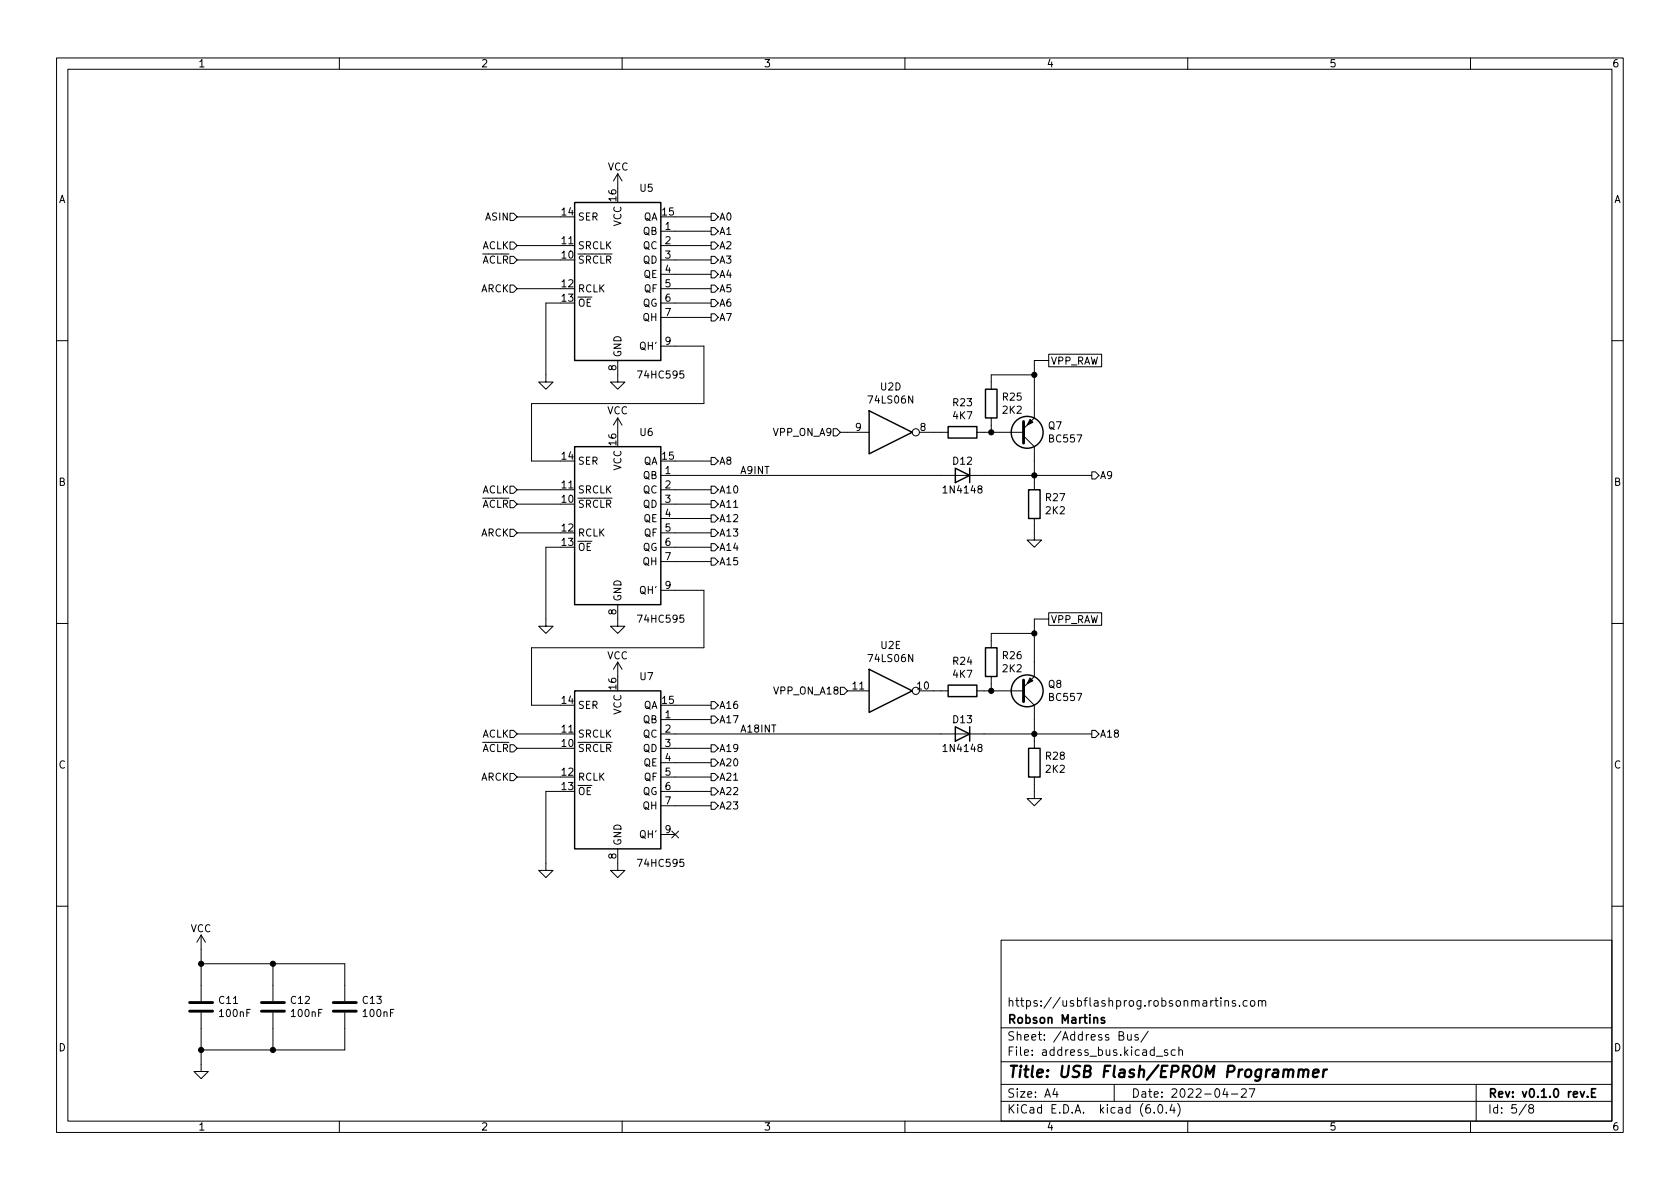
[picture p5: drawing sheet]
<svg xmlns="http://www.w3.org/2000/svg" width="297mm" height="210mm" viewBox="0 0 297 210" stroke-linecap="round" stroke-linejoin="round" font-family="sans-serif">
<g fill="none" stroke="#000" stroke-width=".18">
<path d="M10 10.2h277v190.1h-277zM12 12.2h273v186.1h-273zM60 10.2v2M110 10.2v2M160 10.2v2M210 10.2v2M260 10.2v2M90.2 37.7h.6l.6 .6-.6 .7h-.6zM91.4 38.3h7.7M109.2 30.7l-.7 1.3M109.2 30.7v2.6M109.2 30.7l.8 1.3"/>
<path d="M119.4 38.3h6.3M125.7 37.7h.7l.6 .6-.6 .7h-.7zM90.2 42.8h.6l.6 .6-.6 .7h-.6zM90.2 45.3h.6l.6 .7-.6 .6h-.6zM90.2 50.4h.6l.6 .6-.6 .7h-.6zM91.4 43.4h10.2M91.4 46h7.7M91.4 51h7.7M99.1 53.6h-2.6v14h1.3l-1.3 1.2-1.3-1.2h1.3M116.8 40.9h8.9M116.8 43.4h8.9M116.8 46h8.9"/>
<path d="M116.8 48.5h8.9M116.8 51h8.9M116.8 53.6h8.9M116.8 56.1h8.9M125.7 47.9h.7l.6 .6-.6 .6h-.7zM125.7 45.3h.7l.6 .7-.6 .6h-.7zM125.7 42.8h.7l.6 .6-.6 .7h-.7zM125.7 40.3h.7l.6 .6-.6 .6h-.7zM125.7 53h.7l.6 .6-.6 .6h-.7zM125.7 55.5h.7l.6 .6-.6 .7h-.7zM125.7 50.4h.7l.6 .6-.6 .7h-.7zM10 60.2h2"/>
<path d="M109.2 63.7v3.9h1.3l-1.3 1.2-1.3-1.2h1.3M109.2 73.9v2.5M109.2 73.9l-.7 1.3M109.2 73.9l.8 1.3M116.8 61.2h7.7v10.2h-30.5v10.1h5.1M147.3 75.8h.7l.6 .6-.6 .7h-.7zM148.6 76.4h5.1M162.6 76.4h5M172.7 76.4h8.3M175.3 73.9v2.5M181 77.1l1.9 1.9v7.6M182.9 66.3h-7.6v2.5"/>
<path d="M185.4 63.7h-2.5v10.2l-1.9 1.9M185.4 62.6h9.4v2.3h-9.4zM285 60.2h2M90.2 88.5h.6l.6 .6-.6 .7h-.6zM90.2 86h.6l.6 .6-.6 .6h-.6zM90.2 93.6h.6l.6 .6-.6 .7h-.6zM91.4 86.6h10.2M91.4 89.1h7.7M91.4 94.2h7.7M99.1 96.8h-2.6v13.9h1.3l-1.3 1.3-1.3-1.3h1.3M116.8 84.1h76.2M116.8 86.6h8.9"/>
<path d="M116.8 89.1h8.9M116.8 91.7h8.9M116.8 94.2h8.9M116.8 96.8h8.9M116.8 99.3h8.9M119.4 81.5h6.3M125.7 91.1h.7l.6 .6-.6 .6h-.7zM125.7 88.5h.7l.6 .6-.6 .7h-.7zM125.7 96.1h.7l.6 .7-.6 .6h-.7zM125.7 86h.7l.6 .6-.6 .6h-.7zM125.7 93.6h.7l.6 .6-.6 .7h-.7zM125.7 80.9h.7l.6 .6-.6 .7h-.7z"/>
<path d="M125.7 98.7h.7l.6 .6-.6 .6h-.7zM182.9 91.7v3.8h1.2l-1.2 1.3-1.3-1.3h1.3M193 83.4h.7l.6 .7-.6 .6h-.7zM10 110.2h2M109.2 106.9v3.8h1.3l-1.3 1.3-1.3-1.3h1.3M109.2 117.1v2.5M109.2 117.1l-.7 1.3M109.2 117.1l.8 1.3M116.8 104.4h7.7v10.1h-30.5v10.2h5.1M175.3 119.6v2.6M182.9 112h-7.6v2.5M185.4 109.5h-2.5v10.1l-1.9 1.9"/>
<path d="M185.4 108.4h9.4v2.2h-9.4zM285 110.2h2M90.2 131.7h.6l.6 .6-.6 .7h-.6zM90.2 136.8h.6l.6 .6-.6 .6h-.6zM90.2 129.2h.6l.6 .6-.6 .6h-.6zM91.4 129.8h10.2M91.4 132.3h7.7M91.4 137.4h7.7M99.1 139.9h-2.6v14h1.3l-1.3 1.3-1.3-1.3h1.3M116.8 129.8h76.2M116.8 127.2h8.9M116.8 132.3h8.9"/>
<path d="M116.8 134.9h8.9M116.8 137.4h8.9M116.8 139.9h8.9M119.4 124.7h6.3M125.7 139.3h.7l.6 .6-.6 .7h-.7zM125.7 131.7h.7l.6 .6-.6 .7h-.7zM125.7 124.1h.7l.6 .6-.6 .6h-.7zM125.7 126.6h.7l.6 .6-.6 .7h-.7zM125.7 136.8h.7l.6 .6-.6 .6h-.7zM125.7 134.2h.7l.6 .7-.6 .6h-.7zM148.6 121.5h.6l.7 .7-.7 .6h-.6zM149.9 122.2h3.8"/>
<path d="M162.6 122.2h5M172.7 122.2h8.3M181 122.8l1.9 1.9v7.6M182.9 137.4v3.8h1.2l-1.2 1.3-1.3-1.3h1.3M193 129.2h.7l.6 .6-.6 .6h-.7zM109.2 150.1v3.8h1.3l-1.3 1.3-1.3-1.3h1.3M116.8 142.5h8.9M116.8 147.6h2.6M118.8 147l1.2 1.2M120 147l-1.2 1.2M125.7 141.9h.7l.6 .6-.6 .6h-.7zM10 160.2h2"/>
<path d="M35.6 179.1v10.4h1.2l-1.2 1.2-1.3-1.2h1.3M35.6 170.4h25.4v6.6M35.6 165.3l-.8 1.3M35.6 165.3v11.7M35.6 165.3l.7 1.3M48.3 170.4v6.6M48.3 179.1v6.6M61 179.1v6.6h-25.4M177 166.3h108v32h-108zM214.8 176.9h.6M215 176.4v1.3l.4 .2M215.9 176.4v.2"/>
<path d="M215.9 176.9v1M216.6 177.1l.2-.2 .3 .1 .1 .9M216.6 176.9v1M218.4 177l-.3-.1-.2 .2v.3l.5 .1v.4h-.5M219.1 177.8v.1M220.5 177l-.4-.1-.3 .3v.4l.1 .3h.6M221.2 177l.4-.1 .3 .3v.4l-.3 .3h-.4l-.1-.3v-.4zM222.5 177.1l.2-.2 .4 .1v.9M222.5 176.9v1M223.1 177.1l.3-.2 .3 .1 .1 .9M285 160.2h2M60 198.3v2"/>
<path d="M110 198.3v2M160 198.3v2M177 194.8h108M177 191.8h108M177 187.8h108M177 181.8h108M186.5 192.5l-.4 1h1M186.9 193v1M197 191.8v3M197.9 183.1h.5l.2-.1v-.3l-.1-.2-.6-.1v1.5h.5l.3-.3a.39 .39 0 0 0-.3-.5M199.4 182.9v1h.4l.2-.1M200 182.9v1"/>
<path d="M201.2 183l-.3-.1-.3 .2 .1 .3 .5 .1v.4h-.6M203 182.4l-1.3 1.9M204.1 196.7v.1M204.4 186.8h1.2M204.9 195.4l.2-.1a.81 .81 0 0 1 .6 .7 .81 .81 0 0 1-.3 .8h-.2a.81 .81 0 0 1-.6-.6 .81 .81 0 0 1 .3-.8zM206.2 196.7v.1M206.4 185.7l-.3-.1-.2 .2v.3l.5 .1v.4h-.5M207.2 195.3l-.3 1h.9M207.6 195.8v1M207.8 185.7l-.4-.1-.3 .3v.4l.1 .3h.6M208.2 195.1a1.72 1.72 0 0 1 0 2.3M208.4 185.8l.2-.2 .4 .1 .1 .9"/>
<path d="M208.4 185.1v1.5M210 198.3v2M216.6 192.5l-.4 1h.9M216.9 193v1M217.7 193.5h1.2M219.5 192.7l.6-.2 .2 .2 .1 .3-1 1h1M220.9 192.5h1l-.7 1.5M260 198.3v2M261 191.8v6.5M269.9 195.3l-1.3 1.9M270.6 196l-.3-.3 .1-.2 .2-.2 .4 .1 .2 .2-.1 .2-.7 .2-.1 .3v.2l.3 .3h.4l.2-.3-.1-.4-.2-.1"/>
<circle cx="161.9" cy="76.4" r=".63"/>
<circle cx="161.9" cy="122.2" r=".63"/>
</g>
<path d="M195.3 180l-.4-.1-.2 .2 .1 .3 .5 .1v.4h-.6M280.7 193.9v.1M281.4 193.2h.5M282.1 192.5h-.7v1.5h.7" fill="none" stroke="#000" stroke-width=".3"/>
<path d="M229.7 189.3a.49 .49 0 0 1 .8 .1l-.1 1.1M229.7 189.1l-.2 1.4M230.5 189.4a.5 .5 0 0 1 .8-.2l-.1 1.3M232.2 189.8l.9-.2v-.4l-.6-.1-.3 .3v1l.2 .1 .6-.1M234.1 189.1l-.2 1.4M234.6 189.1l-.4 .1-.2 .3" fill="none" stroke="#000" stroke-width=".4"/>
<path d="M181 74.5v3.9M181 120.3v3.8M33.5 178.8h4.1M33.5 177.3h4.1M46.2 178.8h4.1M46.2 177.3h4.1M58.9 178.8h4.1M58.9 177.3h4.1" fill="none" stroke="#000" stroke-width=".51"/>
<g fill="none" stroke="#000" stroke-width=".25">
<path d="M101.6 35.8h15.2v27.9h-15.2zM101.6 79h15.2v27.9h-15.2zM153.7 72.6l7.6 3.8-7.6 3.9zM167.6 75.4h5.1v2.1h-5.1zM174.2 68.8h2.1v5.1h-2.1zM168.9 82.8l2.5 1.3-2.5 1.2zM171.4 82.8v2.5M181.9 86.6h2v5.1h-2zM153.7 118.4l7.6 3.8-7.6 3.8zM174.2 114.5h2.1v5.1h-2.1zM101.6 122.2h15.2v27.9h-15.2zM167.6 121.2h5.1v2h-5.1z"/>
<path d="M168.9 128.5l2.5 1.3-2.5 1.3zM171.4 128.5v2.6M181.9 132.3h2v5.1h-2z"/>
<circle cx="181.6" cy="76.4" r="2.82"/>
<circle cx="181.6" cy="122.2" r="2.82"/>
</g>
<g fill="#000" stroke="#000" stroke-width=".18">
<path d="M182.1 74.2l.5 .5-1 .5zM182.1 119.9l.5 .5-1 .5z"/>
<circle cx="175.3" cy="76.4" r=".46"/>
<circle cx="182.9" cy="66.3" r=".46"/>
<circle cx="182.9" cy="84.1" r=".46"/>
<circle cx="182.9" cy="112" r=".46"/>
<circle cx="175.3" cy="122.2" r=".46"/>
<circle cx="182.9" cy="129.8" r=".46"/>
<circle cx="35.6" cy="170.4" r=".46"/>
<circle cx="48.3" cy="170.4" r=".46"/>
<circle cx="35.6" cy="185.7" r=".46"/>
<circle cx="48.3" cy="185.7" r=".46"/>
</g>
<text font-size="2.8" x="178" y="190.6">Title: USB Flash/EPROM Programmer</text>
<g font-size="2.1">
<text x="178" y="178">https://usbflashprog.robsonmartins.com</text>
<text x="178" y="184">Sheet: /Address Bus/</text>
<text x="178" y="181">Robson Martins</text>
<text x="178" y="186.7">File: address_bus.kicad_sch</text>
<text x="178" y="196.9">KiCad E.D.A. kicad (6.0.4)</text>
<text x="178" y="194.1">Size: A4</text>
<text x="200" y="194.1">Date: 2022-04-27</text>
<text x="263" y="194.1">Rev: v0.1.0 rev.E</text>
<text x="263" y="196.9">Id: 5/8</text>
</g>
<g font-size="1.8">
<text x="35" y="11.9">1</text>
<text x="85" y="11.9">2</text>
<text x="135" y="11.9">3</text>
<text x="185" y="11.9">4</text>
<text x="235" y="11.9">5</text>
<text x="285" y="11.9">6</text>
<text x="10.3" y="35.9">A</text>
<text x="107.4" y="30.1">VCC</text>
<text x="109" y="35.5" transform="rotate(-90 109 35.5)">16</text>
<text x="113.2" y="33.9">U5</text>
<text x="285.3" y="35.9">A</text>
<text x="85.8" y="39">ASIN</text>
<text x="99.3" y="38.1">14</text>
<text x="102.1" y="39">SER</text>
<text x="109.9" y="40.1" transform="rotate(-90 109.9 40.1)">VCC</text>
<text x="113.7" y="41.5">QB</text>
<text x="113.7" y="39">QA</text>
<text x="117.1" y="38.1">15</text>
<text x="117.6" y="40.6">1</text>
<text x="127.1" y="41.5">A1</text>
<text x="127.1" y="39">A0</text>
<text x="83.8" y="46.6">~{ACLR}</text>
<text x="85.2" y="44.1">ACLK</text>
<text x="99.3" y="45.7">10</text>
<text x="99.3" y="43.2">11</text>
<text x="102.1" y="46.6">~{SRCLR}</text>
<text x="102.1" y="44.1">SRCLK</text>
<text x="113.7" y="44.1">QC</text>
<text x="113.7" y="46.6">QD</text>
<text x="117.6" y="43.2">2</text>
<text x="117.6" y="45.7">3</text>
<text x="127.1" y="46.6">A3</text>
<text x="127.1" y="44.1">A2</text>
<text x="85" y="51.7">ARCK</text>
<text x="99.3" y="50.8">12</text>
<text x="99.3" y="53.3">13</text>
<text x="102.1" y="51.7">RCLK</text>
<text x="113.8" y="49.1">QE</text>
<text x="113.9" y="51.7">QF</text>
<text x="117.6" y="48.3">4</text>
<text x="117.6" y="50.8">5</text>
<text x="117.6" y="53.3">6</text>
<text x="127.1" y="49.1">A4</text>
<text x="127.1" y="51.7">A5</text>
<text x="102.1" y="54.2">~{OE}</text>
<text x="113.6" y="54.2">QG</text>
<text x="113.7" y="56.8">QH</text>
<text x="117.6" y="55.9">7</text>
<text x="127.1" y="54.2">A6</text>
<text x="127.1" y="56.8">A7</text>
<text x="109" y="65.5" transform="rotate(-90 109 65.5)">8</text>
<text x="109.9" y="63.2" transform="rotate(-90 109.9 63.2)">GND</text>
<text x="113.3" y="61.8">QH'</text>
<text x="117.6" y="61">9</text>
<text x="185.7" y="64.5">VPP_RAW</text>
<text x="113.1" y="66.9">74HC595</text>
<text x="153.7" y="71.3">74LS06N</text>
<text x="155.7" y="69">U2D</text>
<text x="168.6" y="71.8">R23</text>
<text x="177.3" y="70.8">R25</text>
<text x="107.3" y="73.2">VCC</text>
<text x="113.2" y="77.1">U6</text>
<text x="136.8" y="77.1">VPP_ON_A9</text>
<text x="151.3" y="76.2">9</text>
<text x="162.7" y="76.2">8</text>
<text x="168.6" y="74.1">4K7</text>
<text x="177.3" y="73.1">2K2</text>
<text x="185.4" y="75.9">Q7</text>
<text x="99.3" y="81.3">14</text>
<text x="102.1" y="82.2">SER</text>
<text x="109" y="78.7" transform="rotate(-90 109 78.7)">16</text>
<text x="109.9" y="83.2" transform="rotate(-90 109.9 83.2)">VCC</text>
<text x="113.7" y="82.2">QA</text>
<text x="117.1" y="81.3">15</text>
<text x="117.6" y="83.8">1</text>
<text x="127.1" y="82.2">A8</text>
<text x="130.8" y="83.8">A9INT</text>
<text x="168.6" y="82.2">D12</text>
<text x="185.6" y="78.2">BC557</text>
<text x="10.3" y="85.9">B</text>
<text x="83.8" y="89.8">~{ACLR}</text>
<text x="85.2" y="87.2">ACLK</text>
<text x="99.3" y="88.9">10</text>
<text x="99.3" y="86.4">11</text>
<text x="102.1" y="89.8">~{SRCLR}</text>
<text x="102.1" y="87.2">SRCLK</text>
<text x="113.7" y="84.7">QB</text>
<text x="113.7" y="87.2">QC</text>
<text x="113.7" y="89.8">QD</text>
<text x="117.6" y="86.4">2</text>
<text x="117.6" y="88.9">3</text>
<text x="127.1" y="89.8">A11</text>
<text x="127.1" y="87.2">A10</text>
<text x="167.1" y="87.2">1N4148</text>
<text x="185" y="88.6">R27</text>
<text x="194.4" y="84.7">A9</text>
<text x="285.3" y="85.9">B</text>
<text x="85" y="94.9">ARCK</text>
<text x="99.3" y="94">12</text>
<text x="102.1" y="94.9">RCLK</text>
<text x="113.8" y="92.3">QE</text>
<text x="113.9" y="94.9">QF</text>
<text x="117.6" y="91.4">4</text>
<text x="117.6" y="94">5</text>
<text x="127.1" y="92.3">A12</text>
<text x="127.1" y="94.9">A13</text>
<text x="185" y="90.9">2K2</text>
<text x="99.3" y="96.5">13</text>
<text x="102.1" y="97.4">~{OE}</text>
<text x="113.6" y="97.4">QG</text>
<text x="113.7" y="99.9">QH</text>
<text x="117.6" y="96.5">6</text>
<text x="117.6" y="99.1">7</text>
<text x="127.1" y="97.4">A14</text>
<text x="127.1" y="99.9">A15</text>
<text x="109.9" y="106.4" transform="rotate(-90 109.9 106.4)">GND</text>
<text x="113.3" y="105">QH'</text>
<text x="117.6" y="104.1">9</text>
<text x="109" y="108.7" transform="rotate(-90 109 108.7)">8</text>
<text x="113.1" y="110.1">74HC595</text>
<text x="185.7" y="110.2">VPP_RAW</text>
<text x="107.3" y="116.6">VCC</text>
<text x="153.7" y="117.1">74LS06N</text>
<text x="155.8" y="114.8">U2E</text>
<text x="168.6" y="117.5">R24</text>
<text x="168.6" y="119.9">4K7</text>
<text x="177.3" y="116.6">R26</text>
<text x="177.3" y="118.9">2K2</text>
<text x="99.3" y="124.5">14</text>
<text x="102.1" y="125.3">SER</text>
<text x="109" y="121.9" transform="rotate(-90 109 121.9)">16</text>
<text x="113.2" y="120.3">U7</text>
<text x="113.7" y="125.3">QA</text>
<text x="117.1" y="124.5">15</text>
<text x="127.1" y="125.3">A16</text>
<text x="137.1" y="122.8">VPP_ON_A18</text>
<text x="150.8" y="121.9">11</text>
<text x="162.2" y="121.9">10</text>
<text x="185.4" y="121.6">Q8</text>
<text x="185.6" y="123.9">BC557</text>
<text x="85.2" y="130.4">ACLK</text>
<text x="99.3" y="129.5">11</text>
<text x="102.1" y="130.4">SRCLK</text>
<text x="109.9" y="126.4" transform="rotate(-90 109.9 126.4)">VCC</text>
<text x="113.7" y="127.9">QB</text>
<text x="113.7" y="130.4">QC</text>
<text x="117.6" y="127">1</text>
<text x="117.6" y="129.5">2</text>
<text x="127.1" y="127.9">A17</text>
<text x="130.8" y="129.5">A18INT</text>
<text x="168.6" y="127.9">D13</text>
<text x="194.4" y="130.4">A18</text>
<text x="10.3" y="135.9">C</text>
<text x="83.8" y="133">~{ACLR}</text>
<text x="99.3" y="132.1">10</text>
<text x="99.3" y="137.2">12</text>
<text x="102.1" y="133">~{SRCLR}</text>
<text x="113.7" y="133">QD</text>
<text x="113.8" y="135.5">QE</text>
<text x="117.6" y="132.1">3</text>
<text x="117.6" y="134.6">4</text>
<text x="117.6" y="137.2">5</text>
<text x="127.1" y="133">A19</text>
<text x="127.1" y="135.5">A20</text>
<text x="167.1" y="133">1N4148</text>
<text x="185" y="134.3">R28</text>
<text x="185" y="136.6">2K2</text>
<text x="285.3" y="135.9">C</text>
<text x="85" y="138">ARCK</text>
<text x="99.3" y="139.7">13</text>
<text x="102.1" y="138">RCLK</text>
<text x="102.1" y="140.6">~{OE}</text>
<text x="113.6" y="140.6">QG</text>
<text x="113.7" y="143.1">QH</text>
<text x="113.9" y="138">QF</text>
<text x="117.6" y="139.7">6</text>
<text x="117.6" y="142.2">7</text>
<text x="127.1" y="143.1">A23</text>
<text x="127.1" y="140.6">A22</text>
<text x="127.1" y="138">A21</text>
<text x="109.9" y="149.6" transform="rotate(-90 109.9 149.6)">GND</text>
<text x="113.3" y="148.2">QH'</text>
<text x="117.6" y="147.3">9</text>
<text x="109" y="151.9" transform="rotate(-90 109 151.9)">8</text>
<text x="113.1" y="153.3">74HC595</text>
<text x="33.7" y="164.8">VCC</text>
<text x="38.8" y="177.5">C11</text>
<text x="38.9" y="179.8">100nF</text>
<text x="51.5" y="177.5">C12</text>
<text x="51.6" y="179.8">100nF</text>
<text x="64.2" y="177.5">C13</text>
<text x="64.3" y="179.8">100nF</text>
<text x="10.3" y="185.9">D</text>
<text x="285.3" y="185.9">D</text>
<text x="35" y="199.9">1</text>
<text x="85" y="199.9">2</text>
<text x="135" y="199.9">3</text>
<text x="185" y="199.9">4</text>
<text x="235" y="199.9">5</text>
<text x="285" y="199.9">6</text>
</g>
</svg>
